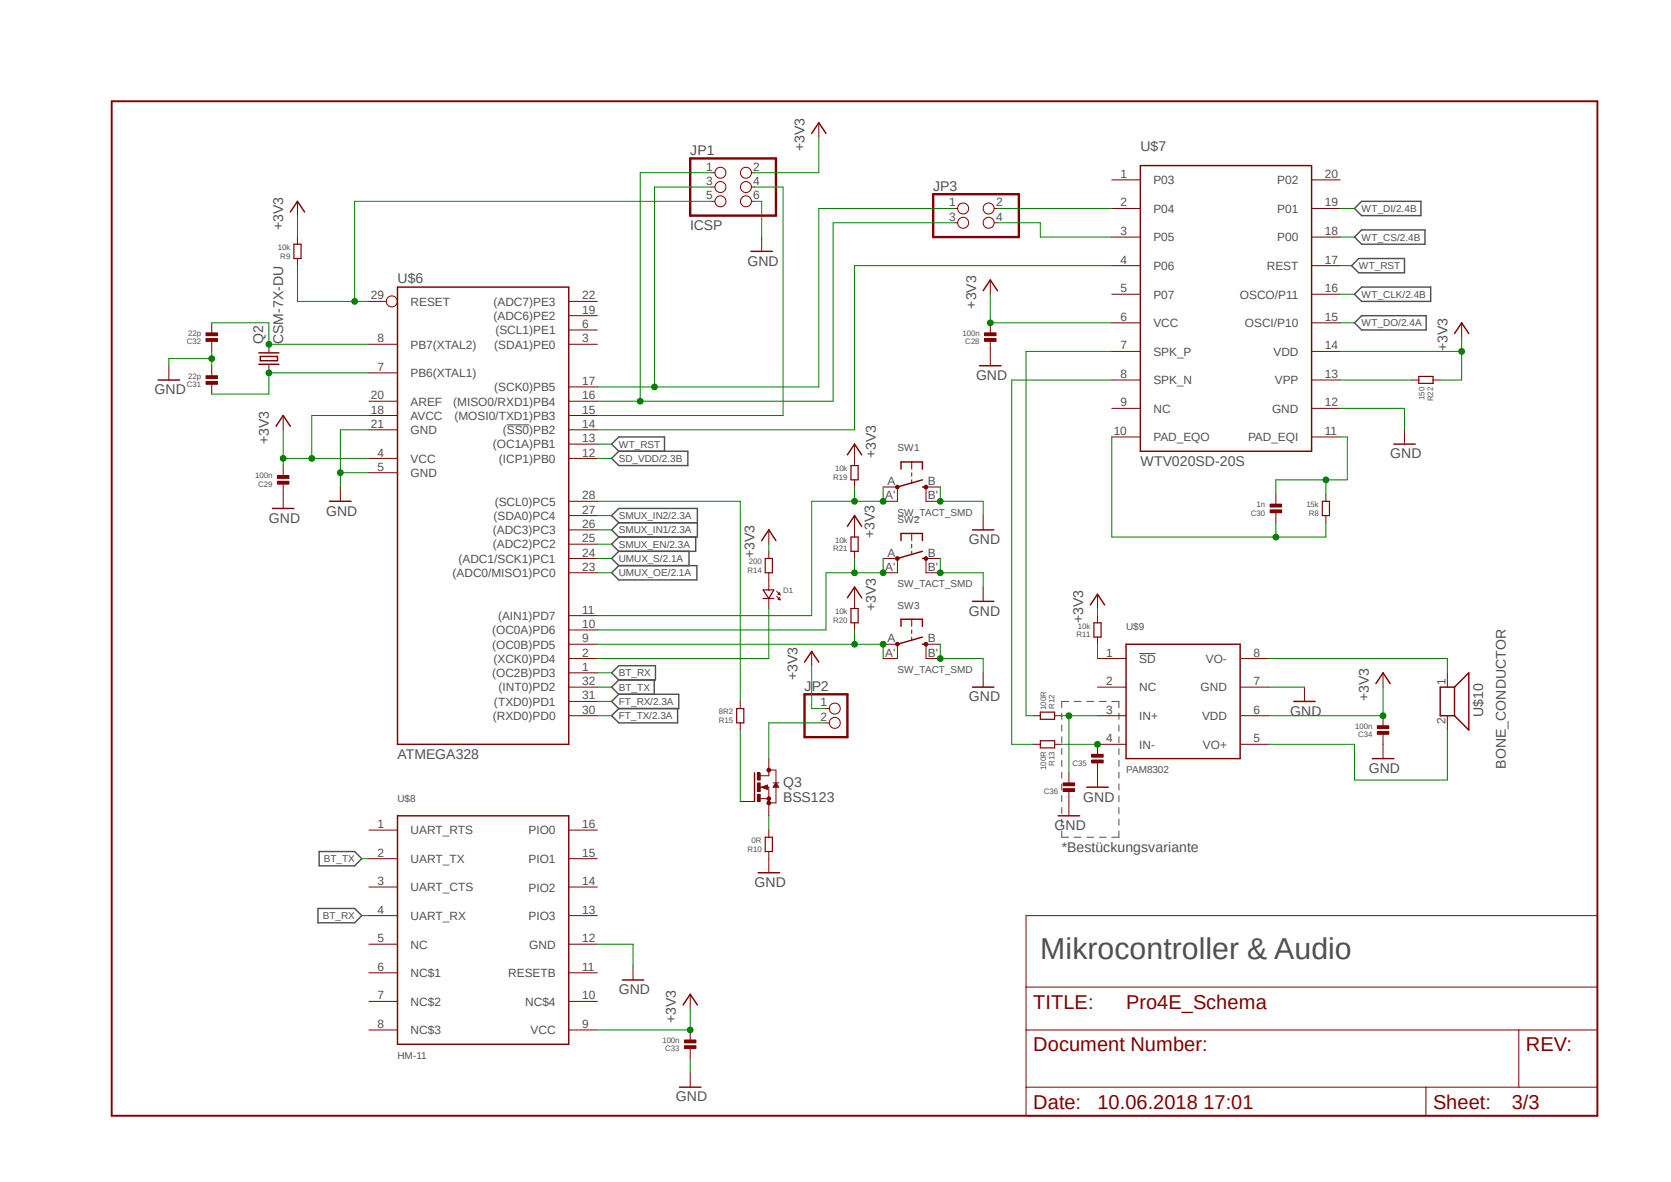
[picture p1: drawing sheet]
<svg xmlns="http://www.w3.org/2000/svg" width="297mm" height="210mm" viewBox="0 0 297 210" stroke-linecap="round" stroke-linejoin="round" font-family="sans-serif">
<path d="M19.3 17.7l265 181.1M284.3 17.7l-265 181.1" fill="none" stroke="#fff" stroke-width=".18"/>
<g fill="none" stroke="#505050" stroke-width=".18">
<path d="M90.1 75.5h4M202.5 116.1h2.9M188.7 126.7v1.1M188.7 128.8v1.1M188.7 130.9v1.1M188.7 133v1.1M188.7 135.1v1.1M188.7 137.2v1.1M188.7 139.3v1.1M189.9 124.6h-1.2v1.1M190.9 124.6h1.3M193.2 124.6h1.2"/>
<path d="M195.4 124.6h1.2M197.6 124.6h1.3v1.1M198.9 126.7v1.1M198.9 128.8v1.1M198.9 130.9v1.1M198.9 133v1.1M198.9 135.1v1.1M198.9 137.2v1.1M198.9 139.3v1.1M188.7 141.4v1.1M188.7 143.5v1.1M188.7 145.5v1.1"/>
<path d="M188.7 147.7v1.1h1.2M190.9 148.8h1.3M193.2 148.8h1.2M195.4 148.8h1.2M198.9 147.7v1.1h-1.3M198.9 141.4v1.1M198.9 143.5v1.1M198.9 145.5v1.1"/>
</g>
<g fill="none" stroke="#505050" stroke-width=".25">
<path d="M242 35.8h10.6v2.5h-10.6l-1.3-1.3zM240.2 47.2l1.3-1.3h8.1v2.6h-8.1zM242 51h12.3v2.6h-12.3l-1.3-1.3zM242 56.1h11.5v2.5h-11.5l-1.3-1.2zM242 40.9h11.3v2.5h-11.3l-1.3-1.3zM108.7 81.4l1.3-1.2h12.3v2.5h-12.3zM110 98l-1.3 1.2 1.3 1.3M110 95.4l-1.3 1.3 1.3 1.3M110 92.9l-1.3-1.3 1.3-1.3h14v5.1h-14M110 92.9l-1.3 1.2 1.3 1.3M110 92.9h14M110 80.2l-1.3-1.3 1.3-1.3h8.1v2.6"/>
<path d="M122.5 98v2.5M123.7 95.4v2.6h-13.7M108.7 119.5l1.3-1.2h6.5v2.5h-6.5zM110 100.5h13.9v2.5h-13.9l-1.3-1.2zM110 123.4l-1.3 1.2 1.3 1.3M110 123.4h10.6v2.5h-10.6M110 125.9l-1.3 1.3 1.3 1.2h10.4v-2.5M110 120.8l-1.3 1.3 1.3 1.3M116.3 120.8v2.6M56.7 151.3h6.3l1.3 1.3-1.3 1.2h-6.3zM56.5 161.4h6.5l1.3 1.3-1.3 1.3h-6.5z"/>
</g>
<path d="M19.9 18h264v180.2h-264z" fill="none" stroke="#800000" stroke-width=".34"/>
<g fill="none" stroke="#800000" stroke-width=".18">
<path d="M197.6 32h5.1M197.6 37h5.1M233.1 32h5.1M233.1 37h5.1M65.6 53.6h3.1M101.1 53.6h5.1M101.1 56.1h5.1M101.1 58.6h5.1M176 49.7v2.6M176 57.4v1.9M197.6 42.1h5.1M197.6 47.2h5.1"/>
<path d="M197.6 52.3h5.1M197.6 57.4h5.1M233.1 42.1h5.1M233.1 47.2h5.1M233.1 52.3h5.1M233.1 57.4h5.1M65.6 61.2h5.1M65.6 71.3h5.1M65.6 73.8h5.1M65.6 76.4h5.1M65.6 66.3h5.1M101.1 61.2h5.1"/>
<path d="M101.1 68.7h5.1M101.1 71.3h5.1M101.1 73.8h5.1M101.1 76.4h5.1M101.1 78.9h5.1M176 60.5v1.9M197.6 62.4h5.1M197.6 67.5h5.1M197.6 72.6h5.1M197.6 77.6h5.1M233.1 62.4h5.1M233.1 67.5h5.1"/>
<path d="M233.1 72.6h5.1M233.1 77.6h5.1M249.6 76.4v2.5M65.6 81.4h5.1M65.6 84h5.1M101.1 81.4h5.1M101.1 89.1h5.1M101.1 91.6h5.1M101.1 94.1h5.1M101.1 96.7h5.1M101.1 99.2h5.1M101.1 101.8h5.1"/>
<path d="M101.1 119.5h5.1M101.1 117h5.1M101.1 114.5h5.1M101.1 111.9h5.1M101.1 109.4h5.1M101.1 127.2h5.1M101.1 124.6h5.1M101.1 122.1h5.1M182.4 162.7h101.5v35.5h-101.5zM182.4 175.4h101.5M182.4 183h101.5M182.4 193.2h101.5"/>
<path d="M253.4 193.2v5M270 183v10.2"/>
<circle cx="69.6" cy="53.6" r=".98"/>
</g>
<path d="M202.7 29.4h30.4v50.8h-30.4zM70.7 51h30.4v81.2h-30.4zM174.8 51.6l1.2-1.9 1.3 1.9M247.7 78.9h3.8" fill="none" stroke="#800000" stroke-width=".25"/>
<path d="M175 60.2h2v.5h-2z" fill-rule="evenodd" fill="#800000"/>
<path d="M175 60.2h2v.5h-2z" fill="none" stroke="#800000" stroke-width=".18"/>
<path d="M175 59.1h2v.5h-2z" fill-rule="evenodd" fill="#800000"/>
<path d="M175 59.1h2v.5h-2zM50.3 73.8v2.6M176 62.4v2.6M50.3 82.7v1.9M50.3 85.9v1.9M60.5 86.5v2.6" fill="none" stroke="#800000" stroke-width=".18"/>
<path d="M49.1 75.7l1.2-1.9 1.3 1.9M174.1 65h3.8M58.6 89.1h3.8" fill="none" stroke="#800000" stroke-width=".25"/>
<path d="M49.3 85.5h2.1v.5h-2.1z" fill-rule="evenodd" fill="#800000"/>
<path d="M49.3 85.5h2.1v.5h-2.1z" fill="none" stroke="#800000" stroke-width=".18"/>
<path d="M49.3 84.5h2.1v.5h-2.1z" fill-rule="evenodd" fill="#800000"/>
<path d="M49.3 84.5h2.1v.5h-2.1zM50.3 87.8v2.5M226.8 87.8v1.9M226.8 91v1.9" fill="none" stroke="#800000" stroke-width=".18"/>
<path d="M48.4 90.3h3.8" fill="none" stroke="#800000" stroke-width=".25"/>
<path d="M225.8 90.6h2v.5h-2z" fill-rule="evenodd" fill="#800000"/>
<path d="M225.8 90.6h2v.5h-2z" fill="none" stroke="#800000" stroke-width=".18"/>
<path d="M225.8 89.6h2v.5h-2z" fill-rule="evenodd" fill="#800000"/>
<path d="M37.6 65v1.9M37.6 68.1v1.9M47.8 61.2v1.5M47.8 64.7v1.6M225.8 89.6h2v.5h-2zM235.7 87.8v1.3M235.7 91.6v1.3" fill="none" stroke="#800000" stroke-width=".18"/>
<path d="M235 89.1h1.3v2.5h-1.3z" fill="none" stroke="#800000" stroke-width=".21"/>
<path d="M46 62.7h3.6M46 64.7h3.6M46.3 63.3h3v.8h-3z" fill="none" stroke="#800000" stroke-width=".25"/>
<path d="M36.6 67.8h2.1v.5h-2.1z" fill-rule="evenodd" fill="#800000"/>
<path d="M36.6 67.8h2.1v.5h-2.1z" fill="none" stroke="#800000" stroke-width=".18"/>
<path d="M36.6 66.8h2.1v.5h-2.1z" fill-rule="evenodd" fill="#800000"/>
<path d="M37.6 57.4v1.9M36.6 66.8h2.1v.5h-2.1zM37.6 60.5v1.9" fill="none" stroke="#800000" stroke-width=".18"/>
<path d="M36.6 60.2h2.1v.5h-2.1z" fill-rule="evenodd" fill="#800000"/>
<path d="M36.6 60.2h2.1v.5h-2.1z" fill="none" stroke="#800000" stroke-width=".18"/>
<path d="M36.6 59.1h2.1v.5h-2.1z" fill-rule="evenodd" fill="#800000"/>
<g fill="none" stroke="#800000" stroke-width=".18">
<path d="M52.9 35.8v2.5M126.5 30.7h.5M126.5 33.2h.5M126.5 35.8h.5M133.6 30.7h.5M133.6 33.2h.5M133.6 35.8h.5M145.5 21.8v2.5M36.6 59.1h2.1v.5h-2.1zM52.9 42.1v1.3M52.9 45.9v1.3M135.4 42.1v2.6"/>
<path d="M30 65v2.5M135.4 139.9l1-.4v.8zM136.7 136.8h1.2v5.9h-1.2v-2.8h-1.6M136.7 137.3v.5h-1.6M137.4 139.1h1M137.9 139.1l.5 .8h-1zM135.1 141.9h1.6"/>
<circle cx="128.1" cy="35.8" r=".98"/>
<circle cx="128.1" cy="33.2" r=".98"/>
<circle cx="128.1" cy="30.7" r=".98"/>
<circle cx="132.6" cy="30.7" r=".98"/>
<circle cx="132.6" cy="35.8" r=".98"/>
<circle cx="132.6" cy="33.2" r=".98"/>
</g>
<path d="M51.6 37.7l1.3-1.9 1.2 1.9M144.3 23.7l1.2-1.9 1.3 1.9M133.5 44.7h3.8M28.1 67.5h3.8M134.1 137.3v5.1M135.6 139.9l.7 .2v-.5l-.5 .3M137.9 139.4l.3 .3h-.5z" fill="none" stroke="#800000" stroke-width=".25"/>
<path d="M122.7 28.2h15.2v10.1h-15.2z" fill="none" stroke="#800000" stroke-width=".42"/>
<path d="M52.2 43.4h1.3v2.5h-1.3z" fill="none" stroke="#800000" stroke-width=".21"/>
<circle cx="136.7" cy="142.7" r=".33" fill="#800000"/>
<circle cx="136.7" cy="142.7" r=".33" fill="none" stroke="#800000" stroke-width=".18"/>
<circle cx="136.7" cy="141.9" r=".33" fill="#800000"/>
<circle cx="136.7" cy="141.9" r=".33" fill="none" stroke="#800000" stroke-width=".18"/>
<circle cx="136.7" cy="136.8" r=".33" fill="#800000"/>
<circle cx="136.7" cy="136.8" r=".33" fill="none" stroke="#800000" stroke-width=".18"/>
<path d="M134.6 137.3h.5v1.3h-.5z" fill-rule="evenodd" fill="#800000"/>
<path d="M134.6 137.3h.5v1.3h-.5z" fill="none" stroke="#800000" stroke-width=".18"/>
<path d="M134.6 141.1h.5v1.3h-.5z" fill-rule="evenodd" fill="#800000"/>
<path d="M134.6 141.1h.5v1.3h-.5z" fill="none" stroke="#800000" stroke-width=".18"/>
<path d="M134.6 139.1h.5v1.5h-.5z" fill-rule="evenodd" fill="#800000"/>
<g fill="none" stroke="#800000" stroke-width=".18">
<path d="M144.3 115.7v2.6M134.6 139.1h.5v1.5h-.5zM136.7 134.8v2.5M65.6 147.5h5.1M65.6 152.6h5.1M65.6 157.6h5.1M101.1 147.5h5.1M101.1 152.6h5.1M101.1 157.6h5.1M131.6 142.4h2.5M136.7 142.4v2.5M136.7 147.5v1.3"/>
<path d="M136.7 151.3v3.8M65.6 162.7h5.1M65.6 167.8h5.1M65.6 172.8h5.1M65.6 177.9h5.1M101.1 162.7h5.1M101.1 167.8h5.1M101.1 172.8h5.1M101.1 177.9h5.1M112.5 171.6v2.5M122.7 176.7v2.5M65.6 183h5.1"/>
<path d="M101.1 183h5.1M122.7 183v1.9M122.7 186.2v1.9"/>
</g>
<path d="M143 117.6l1.3-1.9 1.2 1.9M70.7 144.9h30.4v40.6h-30.4zM134.7 155.1h3.9M110.6 174.1h3.8M121.4 178.6l1.3-1.9 1.3 1.9" fill="none" stroke="#800000" stroke-width=".25"/>
<path d="M136 148.8h1.3v2.5h-1.3z" fill="none" stroke="#800000" stroke-width=".21"/>
<path d="M121.7 185.8h2v.5h-2z" fill-rule="evenodd" fill="#800000"/>
<path d="M121.7 185.8h2v.5h-2z" fill="none" stroke="#800000" stroke-width=".18"/>
<path d="M121.7 184.8h2v.5h-2z" fill-rule="evenodd" fill="#800000"/>
<g fill="none" stroke="#800000" stroke-width=".18">
<path d="M195.1 117h5.1M220.4 117h5.1M245.8 119.5v2.6M195.1 122.1h5.1M195.1 127.2h5.1M195.1 132.2h5.1M220.4 122.1h5.1M220.4 127.2h5.1M220.4 132.2h5.1M231.9 122.1v2.5M245.8 127.2v1.9M245.8 130.3v1.9"/>
<path d="M121.7 184.8h2v.5h-2zM122.7 190.6v2.6"/>
</g>
<path d="M200.2 114.5h20.2v20.3h-20.2zM230 124.6h3.8M244.6 121.5l1.2-2 1.3 2M120.8 193.2h3.8" fill="none" stroke="#800000" stroke-width=".25"/>
<path d="M244.8 130h2v.5h-2z" fill-rule="evenodd" fill="#800000"/>
<path d="M244.8 130h2v.5h-2z" fill="none" stroke="#800000" stroke-width=".18"/>
<path d="M244.8 128.9h2v.6h-2z" fill-rule="evenodd" fill="#800000"/>
<g fill="none" stroke="#800000" stroke-width=".18">
<path d="M169.7 37h.5M169.7 39.6h.5M176.7 37h.6M176.7 39.6h.6M136.7 94.1v2.6M136.7 98v1.2M159.5 86.5v2.6M162.1 82.1v1.3M162.1 84v.6M162.1 85.3v.6M164.6 86.5v2.6M136.7 101.8v3"/>
<path d="M136.7 106.3v1.8M138 105.1l.4 .4M138 106l.4 .3M138.3 106.5l.3-.3 .1 .4zM138.6 105.3l.1 .4-.4-.1zM195.1 105.6v2.5M195.1 109.4v1.3M195.1 113.2v1.3M257.3 119.5v2.6M131.6 124.6v1.3M131.6 128.4v1.3M146.8 125.9h.6"/>
<path d="M146.8 128.4h.6M183.6 127.2h1.3M183.6 132.2h1.3M187.5 127.2h1.2M187.5 132.2h1.2M244.8 128.9h2v.6h-2zM245.8 132.2v2.6M257.3 127.2v2.5"/>
<circle cx="171.2" cy="37" r=".98"/>
<circle cx="171.2" cy="39.6" r=".98"/>
<circle cx="175.7" cy="37" r=".98"/>
<circle cx="175.7" cy="39.6" r=".98"/>
<circle cx="148.4" cy="125.9" r=".98"/>
<circle cx="148.4" cy="128.4" r=".98"/>
</g>
<path d="M135.4 96.1l1.3-2 1.2 2M160.1 83.4v-1.3h3.9v1.3M164 86.5h.6M164 85.3l-4.5 1.2M193.8 107.5l1.3-1.9 1.2 1.9M243.9 134.8h3.8M258.5 122.1h-2.5v5.1h2.5M258.5 122.1v5.1M258.5 122.1l2.6-2.6v10.2l-2.6-2.5" fill="none" stroke="#800000" stroke-width=".25"/>
<path d="M136 99.2h1.3v2.6h-1.3zM135.6 104.8h1.9l-.8 1.5zM135.6 106.3h1.9M194.4 110.7h1.3v2.5h-1.3zM130.9 125.9h1.3v2.5h-1.3zM184.9 126.5h2.6v1.3h-2.6zM184.9 131.6h2.6v1.3h-2.6z" fill="none" stroke="#800000" stroke-width=".21"/>
<path d="M165.9 34.5h15.2v7.6h-15.2zM143 123.4h7.6v7.6h-7.6z" fill="none" stroke="#800000" stroke-width=".42"/>
<path d="M159.3 86.3l.2-.1 .2 .1 .2 .2-.2 .3h-.4z" fill-rule="evenodd" fill="#800000"/>
<path d="M159.3 86.3l.2-.1 .2 .1 .2 .2-.2 .3h-.4z" fill="none" stroke="#800000" stroke-width=".18"/>
<path d="M164.3 86.3l.3-.1 .2 .1 .1 .2-.1 .3h-.5z" fill-rule="evenodd" fill="#800000"/>
<path d="M157 86.5h2.5M157 89.1h2.5M159.5 99.2v2.6M162.1 94.8v1.3M162.1 96.7v.6M162.1 98v.6M164.3 86.3l.3-.1 .2 .1 .1 .2-.1 .3h-.5zM164.6 86.5h2.5M164.6 89.1h2.5M164.6 99.2v2.6" fill="none" stroke="#800000" stroke-width=".18"/>
<path d="M160.1 96.1v-1.3h3.9v1.3M164 99.2h.6M164 98l-4.5 1.2" fill="none" stroke="#800000" stroke-width=".25"/>
<path d="M159.3 99l.2-.1 .2 .1 .2 .2-.2 .3h-.4z" fill-rule="evenodd" fill="#800000"/>
<path d="M159.3 99l.2-.1 .2 .1 .2 .2-.2 .3h-.4z" fill="none" stroke="#800000" stroke-width=".18"/>
<path d="M164.3 99l.3-.1 .2 .1 .1 .2-.1 .3h-.5z" fill-rule="evenodd" fill="#800000"/>
<path d="M157 99.2h2.5M164.3 99l.3-.1 .2 .1 .1 .2-.1 .3h-.5zM164.6 99.2h2.5M157 101.8h2.5M159.5 114.5v2.5M162.1 110v1.3M162.1 111.9v.7M162.1 113.2v.6M164.6 101.8h2.5M164.6 114.5v2.5" fill="none" stroke="#800000" stroke-width=".18"/>
<path d="M160.1 111.3v-1.3h3.9v1.3M164 114.5h.6M164 113.2l-4.5 1.3" fill="none" stroke="#800000" stroke-width=".25"/>
<path d="M159.3 114.2h.4l.2 .3-.2 .2-.2 .1-.2-.1z" fill-rule="evenodd" fill="#800000"/>
<path d="M159.3 114.2h.4l.2 .3-.2 .2-.2 .1-.2-.1z" fill="none" stroke="#800000" stroke-width=".18"/>
<path d="M164.3 114.2h.5l.1 .3-.1 .2-.2 .1-.3-.1z" fill-rule="evenodd" fill="#800000"/>
<g fill="none" stroke="#800000" stroke-width=".18">
<path d="M259.8 57.4v2.5M151.9 78.9v3.8M250.9 67.5h1.3M254.7 67.5h1.3M151.9 85.3v1.2M151.9 91.6v3.8M151.9 98v1.2M174.8 91.6v2.5M151.9 104.3v3.8M151.9 110.7v1.2M157 114.5h2.5M157 117h2.5"/>
<path d="M164.3 114.2h.5l.1 .3-.1 .2-.2 .1-.3-.1zM164.6 114.5h2.5M164.6 117h2.5M174.8 104.3v2.5M174.8 119.5v2.6M195.1 132.2v2M195.1 135.4v1.9"/>
</g>
<path d="M252.2 66.9h2.5v1.2h-2.5zM151.3 82.7h1.2v2.6h-1.2zM151.3 95.4h1.2v2.6h-1.2zM151.3 108.1h1.2v2.6h-1.2z" fill="none" stroke="#800000" stroke-width=".21"/>
<path d="M258.5 59.3l1.3-1.9 1.3 1.9M150.6 80.8l1.3-1.9 1.3 1.9M150.6 93.5l1.3-1.9 1.3 1.9M172.8 94.1h3.9M150.6 106.2l1.3-1.9 1.3 1.9M172.8 106.8h3.9M172.8 122.1h3.9" fill="none" stroke="#800000" stroke-width=".25"/>
<path d="M194.1 135h2v.6h-2z" fill-rule="evenodd" fill="#800000"/>
<path d="M194.1 135h2v.6h-2z" fill="none" stroke="#800000" stroke-width=".18"/>
<path d="M194.1 134h2v.5h-2z" fill-rule="evenodd" fill="#800000"/>
<path d="M190 137.3v1.9M194.1 134h2v.5h-2zM190 140.5v1.9" fill="none" stroke="#800000" stroke-width=".18"/>
<path d="M189 140.1h2v.5h-2z" fill-rule="evenodd" fill="#800000"/>
<path d="M189 140.1h2v.5h-2z" fill="none" stroke="#800000" stroke-width=".18"/>
<path d="M189 139.1h2v.5h-2z" fill-rule="evenodd" fill="#800000"/>
<path d="M189 139.1h2v.5h-2zM195.1 137.3v2.6M190 142.4v2.5" fill="none" stroke="#800000" stroke-width=".18"/>
<path d="M193.2 139.9h3.8M188.1 144.9h3.8" fill="none" stroke="#800000" stroke-width=".25"/>
<path d="M238.2 37h2.5M176 52.3v5.1h21.6M238.2 52.3h2.5M238.2 57.4h2.5M238.2 42.1h2.5" fill="none" stroke="#008000" stroke-width=".18"/>
<circle cx="176" cy="57.4" r=".51" fill="#008000"/>
<g fill="none" stroke="#008000" stroke-width=".18">
<path d="M50.3 76.4v6.3M55.4 81.4h10.2"/>
<circle cx="176" cy="57.4" r=".51"/>
</g>
<circle cx="50.3" cy="81.4" r=".51" fill="#008000"/>
<g fill="none" stroke="#008000" stroke-width=".18">
<path d="M65.6 73.8h-10.2v7.6h-5.1"/>
<circle cx="50.3" cy="81.4" r=".51"/>
</g>
<circle cx="55.4" cy="81.4" r=".51" fill="#008000"/>
<g fill="none" stroke="#008000" stroke-width=".18">
<path d="M52.9 38.3v3.8M145.5 24.3v6.4h-11.4M144.3 118.3v7.6h2.5M122.7 179.2v3.8h-16.5"/>
<circle cx="55.4" cy="81.4" r=".51"/>
</g>
<circle cx="122.7" cy="183" r=".51" fill="#008000"/>
<g fill="none" stroke="#008000" stroke-width=".18">
<path d="M245.8 122.1v5.1h-20.3"/>
<circle cx="122.7" cy="183" r=".51"/>
</g>
<circle cx="245.8" cy="127.2" r=".51" fill="#008000"/>
<g fill="none" stroke="#008000" stroke-width=".18">
<path d="M259.8 59.9v7.6h-3.8M238.2 62.4h21.6M136.7 96.7v1.3M195.1 108.1v1.3"/>
<circle cx="245.8" cy="127.2" r=".51"/>
</g>
<circle cx="259.8" cy="62.4" r=".51" fill="#008000"/>
<g fill="none" stroke="#008000" stroke-width=".18">
<path d="M65.6 76.4h-5.1v10.1M238.2 72.6h11.4v3.8M60.5 84h5.1"/>
<circle cx="259.8" cy="62.4" r=".51"/>
</g>
<circle cx="60.5" cy="84" r=".51" fill="#008000"/>
<g fill="none" stroke="#008000" stroke-width=".18">
<path d="M37.6 63.7h-7.6v1.3M37.6 62.4v2.6"/>
<circle cx="60.5" cy="84" r=".51"/>
</g>
<circle cx="37.6" cy="63.7" r=".51" fill="#008000"/>
<g fill="none" stroke="#008000" stroke-width=".18">
<path d="M134.1 35.8h1.3v6.3M167.1 86.5v2.6h7.7M225.5 122.1h6.4M106.2 167.8h6.3v3.8M122.7 188.1v2.5"/>
<circle cx="37.6" cy="63.7" r=".51"/>
</g>
<circle cx="167.1" cy="89.1" r=".51" fill="#008000"/>
<g fill="none" stroke="#008000" stroke-width=".18">
<path d="M167.1 99.2v2.6h7.7M174.8 89.1v2.5"/>
<circle cx="167.1" cy="89.1" r=".51"/>
</g>
<circle cx="167.1" cy="101.8" r=".51" fill="#008000"/>
<g fill="none" stroke="#008000" stroke-width=".18">
<path d="M167.1 114.5v2.5h7.7M174.8 101.8v2.5"/>
<circle cx="167.1" cy="101.8" r=".51"/>
</g>
<circle cx="167.1" cy="117" r=".51" fill="#008000"/>
<g fill="none" stroke="#008000" stroke-width=".18">
<path d="M238.2 77.6h1.3v7.7h-12.7v2.5M235.7 85.3v2.5M174.8 117v2.5"/>
<circle cx="167.1" cy="117" r=".51"/>
</g>
<circle cx="235.7" cy="85.3" r=".51" fill="#008000"/>
<g fill="none" stroke="#008000" stroke-width=".18">
<path d="M197.6 77.6v17.8h38.1v-2.5M226.8 92.9v2.5"/>
<circle cx="235.7" cy="85.3" r=".51"/>
</g>
<circle cx="226.8" cy="95.4" r=".51" fill="#008000"/>
<g fill="none" stroke="#008000" stroke-width=".18">
<path d="M37.6 57.4h10.2v3.8h17.8"/>
<circle cx="226.8" cy="95.4" r=".51"/>
</g>
<circle cx="47.8" cy="61.2" r=".51" fill="#008000"/>
<g fill="none" stroke="#008000" stroke-width=".18">
<path d="M65.6 66.3h-17.8v3.7h-10.2"/>
<circle cx="47.8" cy="61.2" r=".51"/>
</g>
<circle cx="47.8" cy="66.3" r=".51" fill="#008000"/>
<g fill="none" stroke="#008000" stroke-width=".18">
<path d="M126.5 30.7h-12.7v40.6M169.7 39.6h-21.6v31.7h-41.9M106.2 99.2h2.5M106.2 101.8h2.5M106.2 124.6h2.5M106.2 127.2h2.5"/>
<circle cx="47.8" cy="66.3" r=".51"/>
</g>
<circle cx="113.8" cy="71.3" r=".51" fill="#008000"/>
<g fill="none" stroke="#008000" stroke-width=".18">
<path d="M126.5 33.2h-10.2v35.5M169.7 37h-24.2v31.7h-39.3"/>
<circle cx="113.8" cy="71.3" r=".51"/>
</g>
<circle cx="116.3" cy="68.7" r=".51" fill="#008000"/>
<g fill="none" stroke="#008000" stroke-width=".18">
<path d="M126.5 35.8h-63.5v17.8M134.1 33.2h5.1v40.6h-33M52.9 47.2v6.4h12.7"/>
<circle cx="116.3" cy="68.7" r=".51"/>
</g>
<circle cx="63" cy="53.6" r=".51" fill="#008000"/>
<g fill="none" stroke="#008000" stroke-width=".18">
<path d="M106.2 96.7h2.5M106.2 94.1h2.5M106.2 91.6h2.5M106.2 89.1h25.4v35.5M106.2 119.5h2.5M195.1 114.5v2.5M225.5 117h31.8v2.5M106.2 122.1h2.5M146.8 128.4h-10.1v6.4M188.7 127.2h6.4M190 127.2v10.1M257.3 129.7v8.9h-16.6v-6.4h-15.2"/>
<path d="M64.3 152.6h1.3M136.7 144.9v2.6M64.3 162.7h1.3"/>
<circle cx="63" cy="53.6" r=".51"/>
</g>
<circle cx="190" cy="127.2" r=".51" fill="#008000"/>
<g fill="none" stroke="#008000" stroke-width=".18">
<path d="M188.7 132.2h6.4"/>
<circle cx="190" cy="127.2" r=".51"/>
</g>
<circle cx="195.1" cy="132.2" r=".51" fill="#008000"/>
<g fill="none" stroke="#008000" stroke-width=".18">
<path d="M177.3 37h20.3M177.3 39.6h7.6v2.5h12.7M197.6 62.4h-15.2v64.8h1.2M106.2 81.4h2.5M106.2 114.5h50.8v2.5M136.7 108.1v8.9h-30.5M131.6 129.7v12.7"/>
<circle cx="195.1" cy="132.2" r=".51"/>
</g>
<circle cx="157" cy="114.5" r=".51" fill="#008000"/>
<g fill="none" stroke="#008000" stroke-width=".18">
<path d="M151.9 111.9v2.6"/>
<circle cx="157" cy="114.5" r=".51"/>
</g>
<circle cx="151.9" cy="114.5" r=".51" fill="#008000"/>
<g fill="none" stroke="#008000" stroke-width=".18">
<path d="M157 99.2v2.6h-5.1"/>
<circle cx="151.9" cy="114.5" r=".51"/>
</g>
<circle cx="157" cy="101.8" r=".51" fill="#008000"/>
<g fill="none" stroke="#008000" stroke-width=".18">
<path d="M151.9 99.2v2.6h-5.1v10.1h-40.6"/>
<circle cx="157" cy="101.8" r=".51"/>
</g>
<circle cx="151.9" cy="101.8" r=".51" fill="#008000"/>
<g fill="none" stroke="#008000" stroke-width=".18">
<path d="M157 86.5v2.6h-12.7v20.3h-38.1"/>
<circle cx="151.9" cy="101.8" r=".51"/>
</g>
<circle cx="157" cy="89.1" r=".51" fill="#008000"/>
<g fill="none" stroke="#008000" stroke-width=".18">
<path d="M151.9 86.5v2.6"/>
<circle cx="157" cy="89.1" r=".51"/>
</g>
<circle cx="151.9" cy="89.1" r=".51" fill="#008000"/>
<g fill="none" stroke="#008000" stroke-width=".18">
<path d="M197.6 47.2h-45.7v29.2h-45.7M238.2 47.2h2M106.2 78.9h2.5M197.6 67.5h-17.8v64.7h3.8M238.2 67.5h12.7"/>
<circle cx="151.9" cy="89.1" r=".51"/>
</g>
<text font-size="5.4" fill="#505050" x="184.9" y="170.3">Mikrocontroller &amp; Audio</text>
<g font-size="3.6" fill="#800000">
<text x="183.6" y="179.2">TITLE:</text>
<text x="200.2" y="179.2">Pro4E_Schema</text>
<text x="183.6" y="186.8">Document Number:</text>
<text x="271.2" y="186.8">REV:</text>
<text x="183.6" y="197">Date:</text>
<text x="195.1" y="197">10.06.2018 17:01</text>
<text x="254.7" y="197">Sheet:</text>
<text x="268.7" y="197">3/3</text>
</g>
<g font-size="2.5" fill="#505050">
<text x="122.7" y="27.5">JP1</text>
<text x="143" y="26.9" transform="rotate(-90 143 26.9)">+3V3</text>
<text x="202.7" y="26.9">U$7</text>
<text x="165.9" y="33.9">JP3</text>
<text x="50.3" y="40.9" transform="rotate(-90 50.3 40.9)">+3V3</text>
<text x="122.7" y="40.9">ICSP</text>
<text x="132.8" y="47.2">GND</text>
<text x="70.7" y="50.3">U$6</text>
<text x="173.5" y="54.8" transform="rotate(-90 173.5 54.8)">+3V3</text>
<text x="46.8" y="61.2" transform="rotate(-90 46.8 61.2)">Q2</text>
<text x="50.3" y="61.2" transform="rotate(-90 50.3 61.2)">CSM-7X-DU</text>
<text x="257.3" y="62.4" transform="rotate(-90 257.3 62.4)">+3V3</text>
<text x="27.5" y="70.1">GND</text>
<text x="173.5" y="67.5">GND</text>
<text x="47.8" y="78.9" transform="rotate(-90 47.8 78.9)">+3V3</text>
<text x="155.7" y="81.5" transform="rotate(-90 155.7 81.5)">+3V3</text>
<text x="202.7" y="82.7">WTV020SD-20S</text>
<text x="247.1" y="81.5">GND</text>
<text x="47.8" y="92.9">GND</text>
<text x="58" y="91.6">GND</text>
<text x="155.5" y="95.7" transform="rotate(-90 155.5 95.7)">+3V3</text>
<text x="134.1" y="99.2" transform="rotate(-90 134.1 99.2)">+3V3</text>
<text x="172.2" y="96.7">GND</text>
<text x="155.7" y="108.6" transform="rotate(-90 155.7 108.6)">+3V3</text>
<text x="172.2" y="109.4">GND</text>
<text x="192.5" y="110.7" transform="rotate(-90 192.5 110.7)">+3V3</text>
<text x="141.7" y="120.8" transform="rotate(-90 141.7 120.8)">+3V3</text>
<text x="143" y="122.7">JP2</text>
<text x="172.2" y="124.6">GND</text>
<text x="243.3" y="124.6" transform="rotate(-90 243.3 124.6)">+3V3</text>
<text x="229.3" y="127.2">GND</text>
<text x="263.6" y="127.4" transform="rotate(-90 263.6 127.4)">U$10</text>
<text x="70.7" y="134.8">ATMEGA328</text>
<text x="243.3" y="137.3">GND</text>
<text x="267.7" y="136.6" transform="rotate(-90 267.7 136.6)">BONE_CONDUCTOR</text>
<text x="139.2" y="142.4">BSS123</text>
<text x="139.2" y="139.9">Q3</text>
<text x="192.5" y="142.4">GND</text>
<text x="187.5" y="147.5">GND</text>
<text x="188.7" y="151.3">*Bestückungsvariante</text>
<text x="134.1" y="157.6">GND</text>
<text x="110" y="176.7">GND</text>
<text x="120.1" y="181.7" transform="rotate(-90 120.1 181.7)">+3V3</text>
<text x="120.1" y="195.7">GND</text>
</g>
<g font-size="2.1" fill="#505050">
<text x="125.5" y="30.4">1</text>
<text x="125.5" y="32.9">3</text>
<text x="125.5" y="35.4">5</text>
<text x="133.9" y="30.4">2</text>
<text x="133.9" y="32.9">4</text>
<text x="133.9" y="35.4">6</text>
<text x="199.1" y="31.6">1</text>
<text x="205" y="32.7">P03</text>
<text x="227" y="32.7">P02</text>
<text x="235.5" y="31.6">20</text>
<text x="168.7" y="36.7">1</text>
<text x="168.7" y="39.2">3</text>
<text x="177.1" y="36.7">2</text>
<text x="177.1" y="39.2">4</text>
<text x="199.1" y="36.7">2</text>
<text x="199.1" y="41.7">3</text>
<text x="205" y="37.8">P04</text>
<text x="227" y="37.8">P01</text>
<text x="235.5" y="36.7">19</text>
<text x="235.5" y="41.7">18</text>
<text x="199.1" y="46.8">4</text>
<text x="205" y="42.9">P05</text>
<text x="205" y="48">P06</text>
<text x="225.2" y="48">REST</text>
<text x="227" y="42.9">P00</text>
<text x="235.5" y="46.8">17</text>
<text x="65.9" y="53.2">29</text>
<text x="103.5" y="53.2">22</text>
<text x="199.1" y="51.9">5</text>
<text x="205" y="53">P07</text>
<text x="220.4" y="53">OSCO/P11</text>
<text x="235.5" y="51.9">16</text>
<text x="73" y="54.3">RESET</text>
<text x="87.7" y="54.3">(ADC7)PE3</text>
<text x="87.7" y="56.9">(ADC6)PE2</text>
<text x="88.1" y="59.4">(SCL1)PE1</text>
<text x="103.5" y="55.7">19</text>
<text x="103.5" y="58.3">6</text>
<text x="199.1" y="57">6</text>
<text x="205" y="58.1">VCC</text>
<text x="221.3" y="58.1">OSCI/P10</text>
<text x="235.5" y="57">15</text>
<text x="67.1" y="65.9">7</text>
<text x="67.1" y="60.8">8</text>
<text x="73" y="61.9">PB7(XTAL2)</text>
<text x="87.8" y="61.9">(SDA1)PE0</text>
<text x="103.5" y="60.8">3</text>
<text x="199.1" y="62.1">7</text>
<text x="205" y="63.2">SPK_P</text>
<text x="226.4" y="63.2">VDD</text>
<text x="235.5" y="62.1">14</text>
<text x="65.9" y="71">20</text>
<text x="73" y="67">PB6(XTAL1)</text>
<text x="87.8" y="69.6">(SCK0)PB5</text>
<text x="103.5" y="68.4">17</text>
<text x="103.5" y="71">16</text>
<text x="199.1" y="67.1">8</text>
<text x="205" y="68.3">SPK_N</text>
<text x="226.6" y="68.3">VPP</text>
<text x="235.5" y="67.1">13</text>
<text x="65.9" y="76">21</text>
<text x="65.9" y="73.5">18</text>
<text x="73" y="77.1">GND</text>
<text x="73" y="74.6">AVCC</text>
<text x="73" y="72.1">AREF</text>
<text x="80.6" y="72.1">(MISO0/RXD1)PB4</text>
<text x="80.8" y="74.6">(MOSI0/TXD1)PB3</text>
<text x="89.4" y="77.1">(SS0)PB2</text>
<text x="103.5" y="73.5">15</text>
<text x="103.5" y="76">14</text>
<text x="198" y="77.3">10</text>
<text x="199.1" y="72.2">9</text>
<text x="205" y="73.3">NC</text>
<text x="226.1" y="73.3">GND</text>
<text x="235.5" y="72.2">12</text>
<text x="235.5" y="77.3">11</text>
<text x="67.1" y="81.1">4</text>
<text x="67.1" y="83.7">5</text>
<text x="73" y="82.2">VCC</text>
<text x="87.6" y="79.7">(OC1A)PB1</text>
<text x="88.6" y="82.2">(ICP1)PB0</text>
<text x="103.5" y="78.6">13</text>
<text x="103.5" y="81.1">12</text>
<text x="205" y="78.4">PAD_EQO</text>
<text x="221.8" y="78.4">PAD_EQI</text>
<text x="73" y="84.8">GND</text>
<text x="87.9" y="89.8">(SCL0)PC5</text>
<text x="103.5" y="88.7">28</text>
<text x="157.4" y="88.7">A'</text>
<text x="157.8" y="86.2">A</text>
<text x="164.9" y="86.2">B</text>
<text x="164.9" y="88.7">B'</text>
<text x="87.6" y="94.9">(ADC3)PC3</text>
<text x="87.7" y="92.4">(SDA0)PC4</text>
<text x="103.5" y="91.3">27</text>
<text x="103.5" y="93.8">26</text>
<text x="81.5" y="100">(ADC1/SCK1)PC1</text>
<text x="87.6" y="97.5">(ADC2)PC2</text>
<text x="103.5" y="96.4">25</text>
<text x="103.5" y="98.9">24</text>
<text x="103.5" y="101.4">23</text>
<text x="157.4" y="101.4">A'</text>
<text x="157.8" y="98.9">A</text>
<text x="164.9" y="98.9">B</text>
<text x="164.9" y="101.4">B'</text>
<text x="80.4" y="102.5">(ADC0/MISO1)PC0</text>
<text x="87.5" y="112.7">(OC0A)PD6</text>
<text x="88.5" y="110.2">(AIN1)PD7</text>
<text x="103.5" y="111.6">10</text>
<text x="103.5" y="109.1">11</text>
<text x="87.5" y="115.2">(OC0B)PD5</text>
<text x="87.7" y="117.8">(XCK0)PD4</text>
<text x="103.5" y="119.2">1</text>
<text x="103.5" y="116.7">2</text>
<text x="103.5" y="114.1">9</text>
<text x="157.4" y="116.7">A'</text>
<text x="157.8" y="114.1">A</text>
<text x="164.9" y="114.1">B</text>
<text x="164.9" y="116.7">B'</text>
<text x="196.6" y="116.7">1</text>
<text x="202.5" y="117.8">SD</text>
<text x="214.3" y="117.8">VO-</text>
<text x="222.8" y="116.7">8</text>
<text x="87.5" y="120.3">(OC2B)PD3</text>
<text x="87.8" y="125.4">(TXD0)PD1</text>
<text x="88.6" y="122.9">(INT0)PD2</text>
<text x="103.5" y="124.2">31</text>
<text x="103.5" y="121.8">32</text>
<text x="145.8" y="125.5">1</text>
<text x="196.6" y="121.8">2</text>
<text x="202.5" y="122.9">NC</text>
<text x="213.4" y="122.9">GND</text>
<text x="222.8" y="121.8">7</text>
<text x="256.9" y="121.8" transform="rotate(-90 256.9 121.8)">1</text>
<text x="87.6" y="127.9">(RXD0)PD0</text>
<text x="103.5" y="126.8">30</text>
<text x="145.8" y="128.1">2</text>
<text x="196.6" y="126.8">3</text>
<text x="196.6" y="131.9">4</text>
<text x="202.5" y="127.9">IN+</text>
<text x="213.7" y="127.9">VDD</text>
<text x="222.8" y="126.8">6</text>
<text x="222.8" y="131.9">5</text>
<text x="256.9" y="128.7" transform="rotate(-90 256.9 128.7)">2</text>
<text x="202.5" y="133">IN-</text>
<text x="213.8" y="133">VO+</text>
<text x="67.1" y="147.1">1</text>
<text x="73" y="148.3">UART_RTS</text>
<text x="93.9" y="148.3">PIO0</text>
<text x="103.5" y="147.1">16</text>
<text x="67.1" y="152.2">2</text>
<text x="73" y="153.3">UART_TX</text>
<text x="93.9" y="153.3">PIO1</text>
<text x="103.5" y="152.2">15</text>
<text x="67.1" y="157.3">3</text>
<text x="73" y="158.4">UART_CTS</text>
<text x="93.9" y="158.4">PIO2</text>
<text x="103.5" y="157.3">14</text>
<text x="67.1" y="162.3">4</text>
<text x="67.1" y="167.4">5</text>
<text x="73" y="163.4">UART_RX</text>
<text x="93.9" y="163.4">PIO3</text>
<text x="103.5" y="167.4">12</text>
<text x="103.5" y="162.3">13</text>
<text x="67.1" y="172.5">6</text>
<text x="73" y="168.5">NC</text>
<text x="73" y="173.6">NC$1</text>
<text x="90.3" y="173.6">RESETB</text>
<text x="94.1" y="168.5">GND</text>
<text x="103.5" y="172.5">11</text>
<text x="67.1" y="177.6">7</text>
<text x="73" y="178.7">NC$2</text>
<text x="93.3" y="178.7">NC$4</text>
<text x="103.5" y="177.6">10</text>
<text x="67.1" y="182.7">8</text>
<text x="73" y="183.8">NC$3</text>
<text x="94.3" y="183.8">VCC</text>
<text x="103.5" y="182.7">9</text>
</g>
<g font-size="1.8" fill="#505050">
<text x="242" y="37.7">WT_DI/2.4B</text>
<text x="241.5" y="47.8">WT_RST</text>
<text x="242" y="42.8">WT_CS/2.4B</text>
<text x="242" y="52.9">WT_CLK/2.4B</text>
<text x="242" y="58">WT_DO/2.4A</text>
<text x="110" y="82.1">SD_VDD/2.3B</text>
<text x="110" y="79.5">WT_RST</text>
<text x="159.5" y="80.2">SW1</text>
<text x="110" y="94.8">SMUX_IN1/2.3A</text>
<text x="110" y="92.2">SMUX_IN2/2.3A</text>
<text x="159.5" y="91.6">SW_TACT_SMD</text>
<text x="159.5" y="92.9">SW2</text>
<text x="110" y="99.9">UMUX_S/2.1A</text>
<text x="110" y="97.3">SMUX_EN/2.3A</text>
<text x="110" y="102.4">UMUX_OE/2.1A</text>
<text x="159.5" y="104.3">SW_TACT_SMD</text>
<text x="159.5" y="108.1">SW3</text>
<text x="200.2" y="111.9">U$9</text>
<text x="159.5" y="119.5">SW_TACT_SMD</text>
<text x="110" y="125.3">FT_RX/2.3A</text>
<text x="110" y="122.7">BT_TX</text>
<text x="110" y="120.2">BT_RX</text>
<text x="110" y="127.8">FT_TX/2.3A</text>
<text x="200.2" y="137.3">PAM8302</text>
<text x="70.7" y="142.4">U$8</text>
<text x="57.5" y="153.2">BT_TX</text>
<text x="57.4" y="163.3">BT_RX</text>
<text x="70.7" y="188.1">HM-11</text>
</g>
<g font-size="1.4" fill="#505050">
<text x="49.4" y="44.4">10k</text>
<text x="49.8" y="45.9">R9</text>
<text x="33.4" y="59.6">22p</text>
<text x="171.1" y="59.6">100n</text>
<text x="33.2" y="61.2">C32</text>
<text x="171.6" y="61.2">C28</text>
<text x="33.2" y="68.8">C31</text>
<text x="33.4" y="67.3">22p</text>
<text x="253.2" y="71.1" transform="rotate(-90 253.2 71.1)">150</text>
<text x="254.7" y="71.3" transform="rotate(-90 254.7 71.3)">R22</text>
<text x="148.4" y="83.7">10k</text>
<text x="45.4" y="85">100n</text>
<text x="45.9" y="86.5">C29</text>
<text x="148.1" y="85.3">R19</text>
<text x="222.3" y="91.6">C30</text>
<text x="223.4" y="90.1">1n</text>
<text x="232.2" y="90.1">15k</text>
<text x="232.6" y="91.6">R8</text>
<text x="132.8" y="101.8">R14</text>
<text x="133.1" y="100.2">200</text>
<text x="148.1" y="98">R21</text>
<text x="148.4" y="96.4">10k</text>
<text x="139.2" y="105.3">D1</text>
<text x="148.1" y="110.7">R20</text>
<text x="148.4" y="109.1">10k</text>
<text x="191.3" y="113.2">R11</text>
<text x="191.6" y="111.7">10k</text>
<text x="187.4" y="125.9" transform="rotate(-90 187.4 125.9)">R12</text>
<text x="127.8" y="126.9">8R2</text>
<text x="127.8" y="128.4">R15</text>
<text x="185.9" y="126.2" transform="rotate(-90 185.9 126.2)">100R</text>
<text x="240.9" y="129.5">100n</text>
<text x="241.4" y="131">C34</text>
<text x="185.9" y="136.8" transform="rotate(-90 185.9 136.8)">100R</text>
<text x="187.4" y="136.1" transform="rotate(-90 187.4 136.1)">R13</text>
<text x="190.6" y="136.1">C35</text>
<text x="185.5" y="141.1">C36</text>
<text x="133.6" y="149.8">0R</text>
<text x="132.8" y="151.3">R10</text>
<text x="117.7" y="185.3">100n</text>
<text x="118.2" y="186.8">C33</text>
</g>
</svg>
